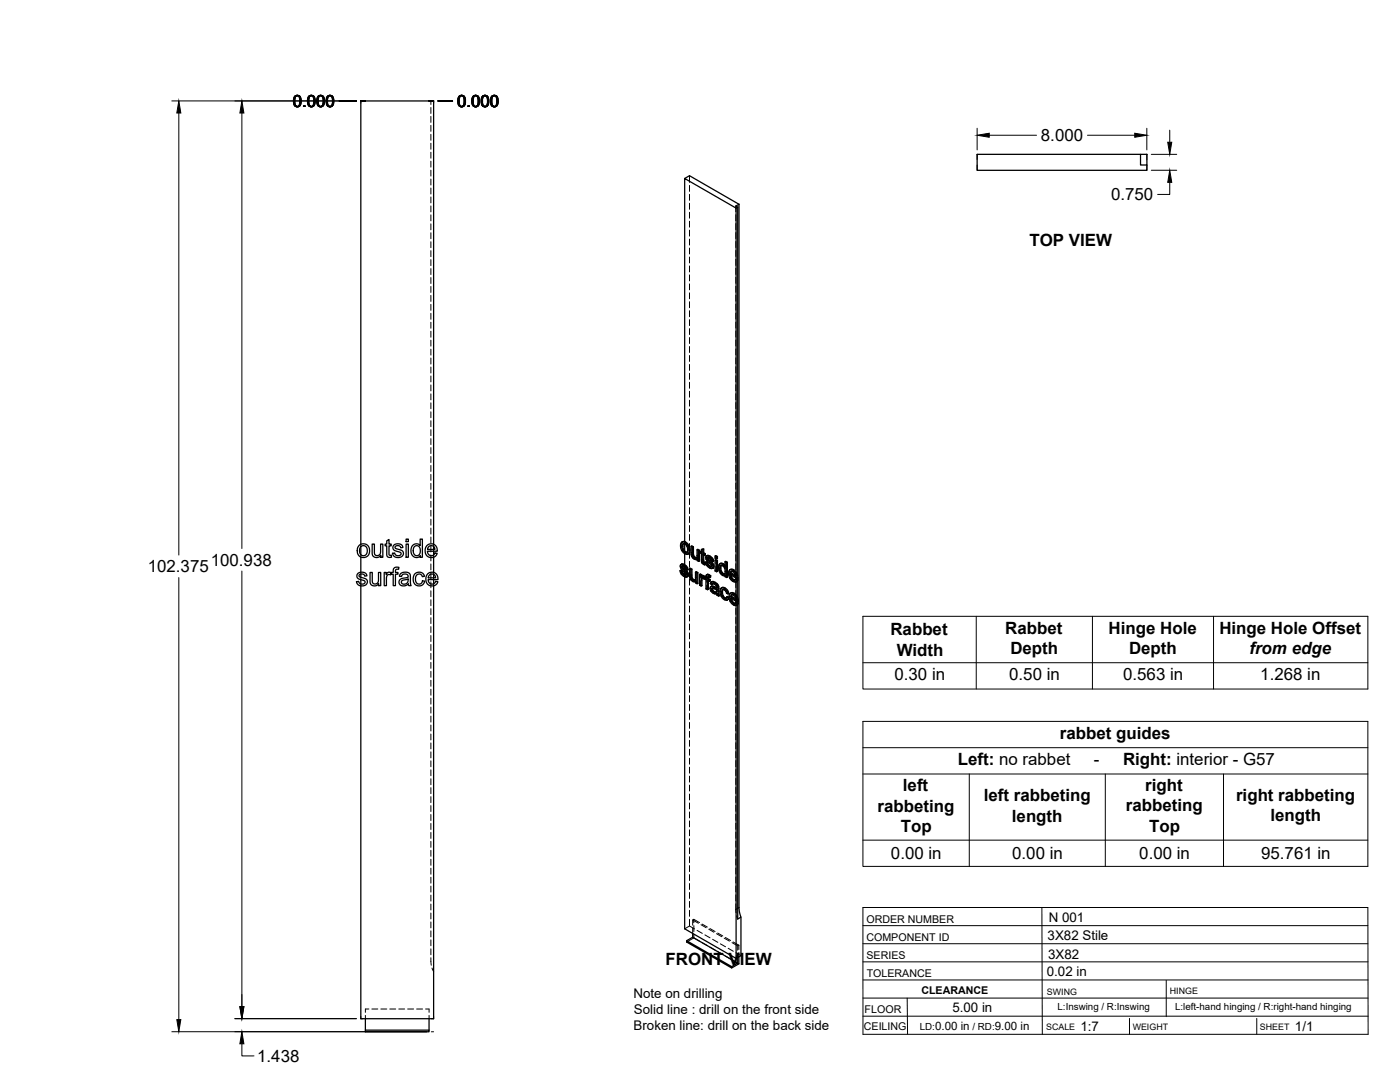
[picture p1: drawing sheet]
<svg xmlns="http://www.w3.org/2000/svg" width="559mm" height="432mm" viewBox="0 0 559 432" stroke-linecap="round" stroke-linejoin="round" font-family="sans-serif">
<!-- layer: Visible -->
<g fill="none" stroke="#000" stroke-width=".51">
<path d="M273.3 71.2l1.9-1.1 19.8 11.4M455.2 61.6h2.6v4.2h-2.6zM455.2 61.6h-65.2v6.4h67.8v-2.2M293.8 83.1l-20.5-11.9v144.9M293.8 83.1v145.2M294.4 82.7v147M294.4 82.7l-.6 .4M295 81.5v280.7l.7 3.8-1.3 .8v-125.5M295 81.5l-1.3 .7 .7 .5M143.4 217.6a2.64 2.64 0 0 1 4.1 2.1 2.64 2.64 0 0 1-3.9 2.3 3.2 3.2 0 0 1-.2-4.4zM143.9 218.2l.6-.4h.9l1 .8 .1 2-.8 1.1h-1.2l-.7-.6-.3-1.5zM144 218.2v3.2"/>
<path d="M148.5 217.1h.9v2.9a1.32 1.32 0 0 0 1.4 1.8 1.32 1.32 0 0 0 1.1-1.9v-2.8h.9v5.3h-.8v-.8a1.86 1.86 0 0 1-2.2 .9 1.86 1.86 0 0 1-1.3-2.1zM154.4 215.8l.9-.5v1.8h.8v.7h-.8v3.3a.55 .55 0 0 0 .3 .5 .55 .55 0 0 0 .5 0l.2 .8-.7 .1a1.16 1.16 0 0 1-1.2-1.6v-3.1h-.7v-.7h.7zM157.1 217.7l1.6-.7a1.73 1.73 0 0 1 2.1 1.5l-.8 .1a1.13 1.13 0 0 0-1.2-.9 1.13 1.13 0 0 0-1.1 1l1.2 .5a2.18 2.18 0 0 1 2.1 1.3 2.19 2.19 0 0 1-1.9 2 2.19 2.19 0 0 1-2.4-1.5l.8-.3a1.21 1.21 0 0 0 1.3 1.2 1.21 1.21 0 0 0 1.2-1.3l-.8-.4a2.63 2.63 0 0 1-2.3-1.2zM162.1 217.1h.9v5.3h-.9zM162.1 215.1h.9v1.1h-.9zM164.7 217.7a1.96 1.96 0 0 1 3 0v-2.6h.9v7.3h-.9v-.7a2.16 2.16 0 0 1-2.6 .5 2.16 2.16 0 0 1-1.1-2.4zM165.3 218.2l.5-.4a2.03 2.03 0 0 1 2 1.4 2.03 2.03 0 0 1-.6 2.3l-.3 .2a1.95 1.95 0 0 1-1.9-1 1.95 1.95 0 0 1 .2-2.2zM170.4 217.7a2.47 2.47 0 0 1 2.9-.4 2.47 2.47 0 0 1 1.2 2.7h-3.9l.2 .9a1.48 1.48 0 0 0 1.4 .9 1.48 1.48 0 0 0 1.4-1.1l.9 .1-.3 .7a2.64 2.64 0 0 1-3.7 .4 2.64 2.64 0 0 1-.4-3.7zM171.1 218.2l.8-.4a1.43 1.43 0 0 1 1.7 1.5h-2.9zM173.1 217.2v-176.9h-29.1v176.9M173.1 218.1v1.2M173.1 220v1.5"/>
<path d="M272.2 216.3l.8-.2 .7 .2zM272.2 216.3l-.5 .7-.1 1.2 .5 1.5 .7 .9a1.35 1.35 0 0 0 2.1 .3M272.3 218.1l.3 1.4M272.6 219.5l.3-.1 .8 .8-.3 .2zM272.8 217l-.2 .9M272.9 219.4l-.3-1.5-.3 .2v-.3l.3-.7 .4-.1 1 .7 .4 1.3-.2 1.4h-.8M273.3 217.1v2.8M273.4 216.5l1 1a1.84 1.84 0 0 1 1 2M273.7 216.3l1.2 1.3M274.6 217.8l.5 1.9 .3-.2-.2 1.2M275.1 219.7l-.2 1.2 .3-.2-.6 .4M275.8 218l.7 .4 .3-.2v3.2"/>
<path d="M276.5 218.4v3h.3l.3 .6M276.8 218.2l-.7-.4-.3 .2 .1 3.6 .9 1.3a1.02 1.02 0 0 0 1.5 .2M278.2 219.4l.6 .4 .4-.2v4.3l-.4 .1v-4.2M279.2 219.6l-.7-.4-.3 .2-.1 3.1M280 219.3l.9-.2v1.5M280.6 219.2v1.5l.3-.1 .6 .3M280.9 219.1l-.9 .2v1.1l-.5-.3M142.8 228.9l1.4-.6a1.81 1.81 0 0 1 2.3 1.5l-.9 .1a1.14 1.14 0 0 0-1.1-.9 1.14 1.14 0 0 0-1.2 1l.8 .4a3 3 0 0 1 2.4 1.2 2.16 2.16 0 0 1-1.4 2.2 2.16 2.16 0 0 1-2.5-.8l-.3-.8 .9-.2a1.21 1.21 0 0 0 1.2 1.2 1.21 1.21 0 0 0 1.2-1.3l-.8-.4a2.62 2.62 0 0 1-2.3-1.2v-.7zM144 222.3v6.1M144 229.1v1.3M144 231.4v1.6M147.7 228.5h.9v2.9a1.32 1.32 0 0 0 1.3 1.7 1.32 1.32 0 0 0 1.2-1.8v-2.8h.9v5.2h-.8v-.8a1.86 1.86 0 0 1-2.3 .9 1.86 1.86 0 0 1-1.2-2.1z"/>
<path d="M153.4 228.5h.7v.8a1.27 1.27 0 0 1 2-.7l.9-.1v-.6a1.51 1.51 0 0 1 .6-1.5 1.51 1.51 0 0 1 1.6 0l-.1 .8a.81 .81 0 0 0-.9 0 .81 .81 0 0 0-.4 .8v.5h1.1v.7h-1.1v4.5h-.8v-4.5h-.9v-.5l-.2 .7-.3-.1a1.18 1.18 0 0 0-1.2 .4 1.18 1.18 0 0 0-.2 1.3v2.7h-.8zM159.8 229l1.7-.7 1.2 .2 .8 .4 .6 4.8h-.9l-.2-.6a2.02 2.02 0 0 1-2.2 .8 2.02 2.02 0 0 1-1.5-1.8l.8-1.1 1.8-.4a.78 .78 0 0 0 1-.8 .78 .78 0 0 0-1-.7 1.27 1.27 0 0 0-1.6 1l-.9-.1zM160.3 231.9l1.7-.6a.49 .49 0 0 1 .7-.2 .49 .49 0 0 1 .2 .7v.1a1.36 1.36 0 0 1-1.2 1.2 1.36 1.36 0 0 1-1.5-1zM165.5 229.1a2.24 2.24 0 0 1 3.9 .9l-.8 .1a1.47 1.47 0 0 0-2-.8 1.47 1.47 0 0 0-.8 2l.2 1 .6 .7a1.33 1.33 0 0 0 2-1.2l.9 .1-.4 1a2.41 2.41 0 0 1-3 .6 2.41 2.41 0 0 1-1.2-2.8zM170.6 229.1a2.47 2.47 0 0 1 3-.5 2.47 2.47 0 0 1 1.2 2.7h-3.9l.2 .9a1.47 1.47 0 0 0 1.4 .9 1.47 1.47 0 0 0 1.4-1.1l.9 .1a2.57 2.57 0 0 1-3.5 1.5 2.57 2.57 0 0 1-1.2-3.6zM171.4 229.5l.7-.4a1.41 1.41 0 0 1 1.8 1.5h-3zM173.1 222.4v6M173.1 229.2v1.4M173.1 231.3v1.7M173.1 233.8v172.7h-29.1v-172.7M271.4 227.8l.6 .2M271.9 225.2l1.3 .1"/>
<path d="M272 228l.4-.2 .2 .8-.3 .2zM272.1 226.2l.7 .5M272.2 226.5l1.1 .7M272.2 225.1l-.4 .2M272.3 228.8l.7 .6h.8M272.3 225.3l.6 .2 .3-.2 .8 .6M272.4 227.8l-.7-.2-.3 .2 .5 1.3 .8 .8a1.23 1.23 0 0 0 1.6 .2M272.4 226.8l1.5 1.4 .3-.2 .5 .7M272.5 225.9l-.1 .1M272.5 226.3l-.3-.3 .9 .2 .6 1.1 .6 .2M272.6 225.1l-.9 .3-.2 .8 .4 .9 1.8 1.6-.1 .9M272.9 225.5l.7 .6 .4-.2 .4 .7"/>
<path d="M273 229.4l.6 .2M273.3 230.2v140.5l20.5 11.8 1.9-1.1v-15.4M273.3 228.4v.9l-.7-.7M273.3 220.9v4.5M273.3 226.4v.7M273.3 227.2l.9 .8M273.6 226.1l.5 .7 .3-.2 .3 .8-.4 .1-.2-.7M273.7 220.2l.5 .1M273.7 229.6h-.1M273.9 228.2l.4 .6 .4-.1 .1 .7M274.3 228.8l.2 .8 .3-.2-.2 .6M274.5 229.6l-.2 .5 .3-.1-.4 .3"/>
<path d="M275.2 226.9l.7 .4 .3-.2v3.2M275.9 227.3v3.2l.3-.2 .3 .6M275.9 230.5l.2 .6 .4-.2 .4 .4M276.1 231.1l.5 .4h.9M276.2 227.1l-.7-.3-.3 .1 .1 3.6 .9 1.3a1.02 1.02 0 0 0 1.5 .2M276.5 221.6l.3 .6 .3-.2 .4 .4M276.6 231.5l.6 .1M276.8 222.2l.4 .4 .9-.1M277.2 222.6l.5 .1M277.5 231.5l-.3 .1M277.6 228.3l.6 .4 .4-.2v4.3l-.4 .2v-4.3M277.7 232v.6l.5 .4"/>
<path d="M277.7 232.1l-.2 .1M278 222.6l-.3 .1M278.1 222.5l-.4 .2M278.3 223.1v.6l.5 .3M278.3 223.1l-.3 .2M278.6 228.5l-.7-.4-.3 .2v2.7l-.4 .6M279.2 229.2l.6 .4 .3-.2v.5l.4-.2M279.8 229.6v.6l.7-.5h.4M280 230.9l.2 2.8-.4 .2v-2.3M280 220l-.5 .1v.6l.5 .3v3.3l.7 .9 .6 .3 .3-.2-.1-.7h-.6M280.1 229.4l-.6-.4-.3 .2v4.3l.6 .4M280.2 229.8l.7-.1 .6 .5"/>
<path d="M280.3 230.6v.1M280.6 220.7l.6 .4 .3-.2v.6l-.3 .2v-.6M280.6 229.9l.6 .5M280.6 224.3l.6 .2M280.7 224.5l.8 .1M280.9 221.5v2.6M281 231.1l-.8-.5-.2 .3 .3-.2-.1 .8M281 231.1l.2-.5v.3l.6 .4v3.7l.6 .4M281.2 221.7l-.6-.4v2.9l.4 .1M281.2 224.8l.1 .7M281.2 231l-.2 .1M281.5 230.2l.3 .1"/>
<path d="M281.6 224.3l.6 .3M282.1 221.8l1.3 .1M282.2 229.4h.9l.6 .4M282.2 224.6l.3-.2 .3 .8-.3 .2zM282.3 222.8l.6 .4M282.4 223.1l.2 .3a1.59 1.59 0 0 1 1.7 1.1l.1 .1M282.4 231.1l.7 .4 .3-.2v.6l-.3 .2v-.6M282.4 221.7l-.4 .2M282.5 229.2l-.5 .2M282.5 225.4l.6 .6h.9M282.5 221.8l.5 .3 .4-.2 .7 .6M282.5 224.4l-.6-.2-.3 .1 .4 1.4 .9 .8a1.24 1.24 0 0 0 1.6 .2"/>
<path d="M282.6 223.4l1.5 1.4 .3-.2 .4 .7M282.6 222.5v.1M282.7 222.9l-.1-.3-.3 .2 .1-.3 1 .4 .5 1 .6 .2M282.7 231.8v3.4l-.3 .2v-3.8l.7 .5M282.7 230.2v.7M282.8 229.6l.6 .4 .3-.2-.4 .7 .1-.5M282.8 225.2l.7 .6M282.8 221.7l-.9 .2-.2 .9 .4 .9 1.8 1.8-.1 .7M283 222.1l.8 .6 .3-.2 .5 .7M283.1 229.4l-.6-.2-.5 .2-.2 1.3-.6-.3 .3-.2M283.1 226l.7 .2M283.3 230.5a.46 .46 0 0 0-.5-.4 .46 .46 0 0 0-.4 .6v.4l.3-.2 .7 .4"/>
<path d="M283.8 222.7l.5 .7 .3-.2 .2 .7-.3 .2-.2-.7M283.8 234.1l.8-.2 1.4 .5M283.9 226.2h-.1M284.1 235.2l.2 .6 .3-.2 .5 .5M284.1 224.8l.4 .6 .3-.1 .2 .7M284.2 234.9l-.1 .3 .3-.2 .2 .6M284.2 233.9l-.5 .2M284.3 235.8l.5 .5h1h-1M284.3 234.8l-.1 .1M284.3 232.2l.9 .4 .3-.2 .8 .6M284.4 234.8l.8 .3a.73 .73 0 0 1 .8 .6 .73 .73 0 0 1-.5 .8M284.4 234.8l-.2 .1"/>
<path d="M284.4 234.8v.2M284.5 225.4l.1 .7 .4-.1-.2 .5M284.5 232.9l-.4 .5a1.05 1.05 0 0 1 1.2-.3 1.05 1.05 0 0 1 .7 1v.6l-1.7-.6M284.6 233.9l-.9 .2-.3 1 .7 1.2 1 .7a.69 .69 0 0 1 1.1 .5l.6 .4M284.6 226.1l-.1 .6 .3-.2-.5 .3M284.6 232.1l-.7 .2M285.2 232.6l.8 .6 .3-.2 .4 .5M285.4 223.5l.3-.1 .7 .3-.4 .2zM285.4 221.9l.3-.2 .7 .4-.4 .2zM285.4 223.5v4.3l.6 .4M285.4 221.9v.8l.6 .4M285.5 232.4l-.9-.3-.8 .2-.3 .6 .6 .5"/>
<path d="M286 233.2l.4 .5 .3-.2 .2 .6M286.4 223.7v4.3l-.4 .2v-4.3M286.4 222.1v.8l-.4 .2v-.8M286.4 233.7l.2 .6 .3-.2 .1 3M286.6 234.3l.1 3 .3-.2 .1 .6-.3 .2-.1-.6M287.4 226.8l.3 1.5M287.5 224.9h1.2l.6 .5M287.7 225.8l1 .2 .6 1.2v1.6l-.3 .4-.6-.1M287.7 225.8l-.3 1 .3-.1 .3 1.4M287.7 228.3l.3-.2 .8 .8-.5 .1zM287.8 225.7l-.1 .1M287.8 224.7l-.5 .3"/>
<path d="M288 225.7l-.3 1M288.1 236.5a1.27 1.27 0 0 0 .8 1.5l.5 .5M288.2 234.6l.9 .2 .3-.2 1 1M288.3 237.9l.8 .8h.8M288.4 225.1l.5 .5h.5M288.5 234.4l-.6 .3M288.6 235.3l-.2 1M288.7 224.9l-.9-.2-.4 .3a2.99 2.99 0 0 0 1.9 4.7l.1-.1M288.8 228.9l.4 .1M289.1 234.8l1 1 .3-.2 .5 1.3-.3 .1-.5-1.2M289.4 224.2l.6 .3 .3-.1v5.9l-.3 .2v-6M289.4 234.6l-.9-.2-.7 .3-.4 .8v1.1l1 2.1 1 .8h.7"/>
<path d="M289.4 229.6v.5l.6 .4M289.4 229.6l-.2 .2M290 238.2l.6 .4M290.3 224.4l-.6-.4-.3 .2v2.1l-.5-.7M290.6 237l-.6-.2-.7-1.3a.77 .77 0 0 0-1.1 0 .77 .77 0 0 0-.1 1l.3-.2 .3 1.4M290.6 238.6l.4-.2-.2 .6-.7 .5zM291 238.4l-.7-.4-.3 .2a.57 .57 0 0 1-.3 .6 .57 .57 0 0 1-.6-.1M291.3 227.4l.8-.1a1.99 1.99 0 0 1 1.9 1.3M291.5 228.8l2 1.2-.7-1.7a.71 .71 0 0 0-.8-.3 .71 .71 0 0 0-.5 .8l.3-.2 1.7 1M291.5 236.8l.7-.1a2.13 2.13 0 0 1 2.1 1.3M291.7 238.1l2 1.2-.7-1.6a.71 .71 0 0 0-.8-.3 .71 .71 0 0 0-.5 .7l.3-.1 1.7 .9M291.8 229.6l.3 .8"/>
<path d="M291.8 230.6l.7 .9 .9-.1M292 228l-.2 .6M292 240l.8 .8h.8M292 238.9l.3 .9M292.2 237.4l-.2 .6M292.5 227.5l1 1a1.88 1.88 0 0 1 1 2.1M292.5 231.5l.6 .1M292.7 236.9l1.2 1.3 .4-.2 .4 1.9M292.8 227.4l-1.1-.2-.6 .4-.3 .7 .3 2 1.1 1.5a1.13 1.13 0 0 0 1 .5 1.13 1.13 0 0 0 1-.7l.3-.2M293 236.7l-.9-.2-.8 .5-.3 1.9 1.1 2.1 1.1 .6 .6 .1M293.3 231.5l-.2 .1M293.5 231.1l.7 .5"/>
<path d="M293.7 228.8l.5 1.9 .3-.1-.3 .1M293.8 230.7v.3M293.8 240v.5l.6 .5M293.9 238.2l.5 1.9 .3-.2-.3 .2M294.2 230.9l-2.8-1.6 .4 1.3 .3-.2 .8 .9M294.4 230.8v.6M294.4 231.6v6.9M294.5 231.4l-.7 .8v5.2M294.5 231.4l-.6-.5-.8 .7M292.8 240.8l.5 .1M293.5 240.9h-.2M293.8 241.7v140.8"/>
<path d="M294.4 240.3l-2.8-1.6 .4 1.3 .3-.2 .8 .8M294.4 240.3v.3M294.7 240.8l-.7 .8M294.7 240.8l-.9 .9M294.7 240.8l-.7-.5-.7 .6M276.5 372.5v1.5l-2.4 1.4v.5l17.9 10.4v-.5l-17.9-10.4M276.5 374l17.9 10.4-2.4 1.4M294.4 382.1v2.3M294.9 381.8v2.8l-2.9 1.7M145.8 406.5v5.3h25.5v-.7h-25.5M171.3 406.5v4.6"/>
</g>
<!-- layer: Hidden -->
<g fill="none" stroke="#000" stroke-width=".4">
<path d="M172 40.3v1.4M172 42.9v2.4M172 46.5v2.4M172 50v2.4M172 53.6v2.4M172 57.2v2.4M172 60.7v2.4M172 64.3v2.4M172 67.9v2.4M172 71.5v2.4M172 75v2.4M172 78.6v2.4"/>
<path d="M275.2 70.1v2.7M275.2 74v2.4M275.2 77.6v2.3M172 82.2v2.4M172 85.7v2.4M172 89.3v2.4M172 92.9v2.4M172 96.5v2.3M275.2 81.1v2.4M275.2 84.7v2.4M275.2 88.3v2.4M275.2 91.8v2.4"/>
<path d="M275.2 95.4v2.4M275.2 99v2.4M293.7 82.2v2.3M293.7 85.7v2.4M293.7 89.2v2.4M293.7 92.8v2.4M293.7 96.4v2.4M293.7 100v2.3M172 100v2.4M172 103.6v2.4M172 107.2v2.4M172 110.8v2.3"/>
<path d="M172 114.3v2.4M172 117.9v2.4M275.2 102.6v2.3M275.2 106.1v2.4M275.2 109.7v2.4M275.2 113.3v2.4M275.2 116.9v2.3M293.7 103.5v2.4M293.7 107.1v2.4M293.7 110.7v2.4M293.7 114.3v2.3M293.7 117.8v2.4"/>
<path d="M172 121.5v2.3M172 125.1v2.3M172 128.6v2.4M172 132.2v2.4M172 135.8v2.3M172 139.3v2.4M275.2 120.4v2.4M275.2 124v2.4M275.2 127.6v2.3M275.2 131.1v2.4M275.2 134.7v2.4M275.2 138.3v2.4"/>
<path d="M293.7 121.4v2.4M293.7 125v2.3M293.7 128.5v2.4M293.7 132.1v2.4M293.7 135.7v2.4M293.7 139.3v2.3M172 142.9v2.4M172 146.5v2.4M172 150.1v2.3M172 153.6v2.4M172 157.2v2.4M275.2 141.9v2.3"/>
<path d="M275.2 145.4v2.4M275.2 149v2.4M275.2 152.6v2.4M275.2 156.1v2.4M275.2 159.7v2.4M293.7 142.8v2.4M293.7 146.4v2.4M293.7 150v2.4M293.7 153.5v2.4M293.7 157.1v2.4M172 160.8v2.3M172 164.3v2.4"/>
<path d="M172 167.9v2.4M172 171.5v2.4M172 175v2.4M172 178.6v2.4M275.2 163.3v2.4M275.2 166.9v2.3M275.2 170.4v2.4M275.2 174v2.4M275.2 177.6v2.4M293.7 160.7v2.4M293.7 164.3v2.3M293.7 167.8v2.4"/>
<path d="M293.7 171.4v2.4M293.7 175v2.4M293.7 178.5v2.4M172 182.2v2.4M172 185.8v2.4M172 189.3v2.4M172 192.9v2.4M172 196.5v2.4M275.2 181.1v2.4M275.2 184.7v2.4M275.2 188.3v2.4M275.2 191.9v2.3"/>
<path d="M275.2 195.4v2.4M275.2 199v2.4M293.7 182.1v2.4M293.7 185.7v2.4M293.7 189.3v2.3M293.7 192.8v2.4M293.7 196.4v2.4M293.7 200v2.4M144 217.2v1M172 200v2.4M172 203.6v2.4M172 207.2v2.4"/>
<path d="M172 210.8v2.3M172 214.3v2.4M172 217.9v2.4M173.1 217.2v.9M173.1 219.3v.7M271.9 217.6l.5 1.9-.3 .2M272.4 219.5l1.3 1.3-.3 .2M272.5 216.1l-.9 1.6M272.8 217l-.2 .1M272.9 216.9h.8l-.3 .2M273.3 216.1v1M273.3 219.9v1"/>
<path d="M273.7 216.9l.8 .9-.4 .2M274.5 217.8l.3 1.4-.4 .2M274.8 219.2l-.1 .7-.5 .5M275.2 202.6v2.4M275.2 206.1v2.4M275.2 209.7v2.4M275.2 213.3v2.4M275.2 216.9v2.3M276.1 217.8l.1 3.4-.3 .2M278.5 219.2v2.7l-.4 .6M279.8 219.9v.6l-.3 .2M280.3 219.1v1.1l-.3 .2"/>
<path d="M293.7 203.5v2.4M293.7 207.1v2.4M293.7 210.7v2.4M293.7 214.3v2.3M293.7 217.8v2.4M144 221.4v.9M144 228.4v.7M144 230.4v1M144 233v.8M172 221.5v2.4M172 225v2.4M172 228.6v2.4"/>
<path d="M172 232.2v2.4M172 235.8v2.3M172 239.3v2.4M173.1 221.5v.9M173.1 228.4v.8M173.1 230.6v.7M173.1 233v.8M271.7 227.6l.5 1.3-.3 .2M271.8 225.8l.2 .6-.3 .2M271.9 225.3l-.4 .6M272 226.4l.4 .7-.3 .1M272.1 225.1l-.5 .4"/>
<path d="M272.2 228.9l1.1 1-.3 .1M272.3 225.9l.3-.2-.1 .2M272.4 227.1l1.6 1.5-.3 .1M272.6 225.8l-.4 .2M272.6 225.7l.6 .2-.3 .2M273.2 225.9l.6 .5-.3 .2M273.3 225.4v1M273.3 227.1v1.3M273.3 229.2v1M273.3 229.9l.8 .2-.3 .2M273.7 220.8l.9 .3-.3 .2M273.8 226.4l.2 .7-.3 .2"/>
<path d="M274 229.4h-.2M274 228.6l.2 .5-.4 .2M274 229.4l-.3 .2 .3-.2M274 227.1l.7 .3M274.2 229.1l-.2 .3M274.5 230.1h-.4M274.5 220.3h-.3M274.9 221l-.3 .1M275.2 220.4v2.4M275.2 224v2.4M275.2 227.6v2.4M275.2 231.2v2.3"/>
<path d="M275.2 234.7v2.4M275.2 238.3v2.4M275.5 226.8l.1 3.3-.3 .2M275.6 230.1l.2 .7-.3 .1M275.8 230.8l.4 .6-.3 .2M276.2 221.2l.2 .6-.3 .2M276.2 231.4l.6 .5-.3 .2M276.4 221.8l.4 .7-.3 .2M276.8 222.5l.6 .5-.3 .1M276.8 231.9l.8 .2 .4-.3-.2 .2M277.4 223l.8 .2 .4-.3-.2 .2M277.5 231.5h.1"/>
<path d="M277.7 231.4l-.4 .2M277.8 231.2l-.3 .3M277.9 228.1v2.7l-.4 .6M278 231.8v.7l-.3 .1M278 232.5l.6 .3M278.1 222.5h.1M278.1 222.5l-.1 .1M278.3 222.5l-.4 .2M278.4 222.3l-.3 .2M278.6 222.9v.6l-.3 .2M278.6 223.5l.6 .4M279.5 231.8v1.5l-.3 .2"/>
<path d="M279.5 233.3l.7 .4M279.5 229v1.6M279.8 220.5l.5 .3-.3 .2M280 220l.3 .2M280.1 229.9v.1M280.2 230.6l.3-.2-.2 .2M280.3 220.8v3.4l-.3 .1M280.3 224.2l.3 .4-.3 .2M280.4 229.7l-.6 .5M280.4 230.4l-.3 .2M280.5 230.4l.4 .1-.3 .2M280.6 221.3l.3-.2v.4"/>
<path d="M280.6 224.6l.5 .5-.3 .2M280.9 230.5l.4 .4M280.9 221.1l.6 .4M281.1 225.1l.5 .2M281.2 230.6l.3-.2-.2 .5M281.3 230.9l-.1 .1M281.5 230.8l.6 .3-.3 .2M281.5 230.4l-.3 .5M281.5 230.3l-.3 .2M281.8 230.3l.3 .2M281.9 224.2l.5 1.3-.4 .2M282 222.4l.1 .6-.3 .2"/>
<path d="M282.1 233.6v1.2l-.3 .2M282.1 234.8l.6 .4M282.1 231.1v1.2M282.1 221.9l-.4 .6M282.1 223l.4 .6-.3 .2M282.2 229.4l-.1 1.1-.3 .2M282.3 221.7l-.5 .4M282.3 229.2l-.5 .4M282.4 231.6l.3-.2v.4M282.4 225.5l1.1 1-.3 .1M282.5 222.5l.3-.2-.2 .2M282.5 230.2l.3-.2-.1 .2"/>
<path d="M282.5 223.6l1.6 1.6-.3 .1M282.7 231.4l.7 .5M282.7 222.4l-.3 .1M282.8 222.3l.6 .2-.3 .2M282.8 230l.4 .1-.3 .2M283.2 230.1l.4 .3M283.4 222.5l.6 .5-.3 .2M283.5 226.5l.8 .2-.3 .2M283.7 234.6l.4 1.1-.4 .2M283.8 232.7l.6 .5M283.8 234.1l-.4 .7M284 223l.2 .7-.3 .2"/>
<path d="M284 234l-.5 .3M284.1 235.7l.9 .9-.3 .2M284.1 232.2l-.6 .7M284.1 226h-.1M284.1 226l-.2 .2M284.1 225.2l.2 .5-.3 .1M284.2 226l-.4 .2M284.2 232.1l-.4 .2M284.2 223.7l.6 .2M284.3 225.7l-.2 .3M284.4 232.9l.4-.2-.3 .2M284.5 234.7l.2-.1z"/>
<path d="M284.5 234.7l-.2 .1M284.6 234.6l-.4 .2M284.6 226.7h-.3M284.7 234.6l1.6 .5-.3 .2M284.8 232.7l.6 .2-.3 .2M285 236.6l.7 .2-.3 .2M285.4 232.9l.7 .7-.3 .2M285.7 236.8l.7-.1-.4 .2M285.7 226.1v1.5l-.3 .2M285.7 221.7v.9l-.3 .1M285.7 227.6l.7 .4M285.7 223.4v1.5"/>
<path d="M285.7 222.6l.7 .3M286 234.4l.3 .1M286 236.2l-.3 .2M286.1 233.6l.2 .7-.3 .2M286.2 236l-.4 .3M286.3 235.1l-.1 .8-.3 .3M286.3 234.3l-.3 .4M286.4 236.7l.1 .6-.3 .2M286.5 237.3l.6 .4M287.1 226.3l.2 1.3-.3 .2M287.3 225.2l-.2 1.1-.3 .2M287.3 227.6l.6 1.1-.4 .2"/>
<path d="M287.6 224.9l-.6 .5M287.7 235.9l.5 1.9-.3 .2M287.9 228.7l.8 .7-.3 .2M287.9 234.8l-.2 1.1-.3 .2M288 225.6h.7l-.3 .2M288 225.6v.1M288.1 225.6l-.3 .1 .2-.1M288.2 237.8l1.2 1.3-.3 .2M288.2 234.5l-.6 .5M288.6 235.3l-.2 .1M288.7 235.2h.8l-.4 .2M288.7 229.4l.6 .2 .4-.2-.2 .2"/>
<path d="M288.7 225.6l.8 .8-.4 .2M289.4 225.6l.3 .5M289.4 239.1l1 .2M289.5 235.2l.5 .6-.3 .2M289.5 228.9l-.3 .1M289.5 226.4l.3 1.5-.4 .2M289.7 224v2.1l-.3 .2M289.7 229.4v.6l-.3 .1M289.7 230l.6 .3M289.8 227.9l-.2 .8-.5 .4M290 235.8l.3 .8-.3 .2M290 238.6l-.1 .1"/>
<path d="M290.3 236.6l.6 .3M290.3 238l-.6 .8M291.1 228.6l.5 1.9-.3 .2M291.3 238l.5 1.9-.4 .2M291.4 229.3l.4-.1v.4M291.6 230.5l1.3 1.4-.4 .2M291.6 227.2l-.8 1.6M291.6 238.7l.4-.2v.4M291.8 229.2l2.7 1.6M291.8 239.9l1.3 1.3-.3 .2M291.8 236.6l-.8 1.6M292 238.5l2.7 1.6"/>
<path d="M292 228h-.2M292.1 227.9h.7l-.3 .2M292.2 237.4h-.2M292.3 237.2l.7 .1-.3 .2M292.8 227.9l.8 .9-.3 .2M292.9 231.9l1 .2-.3 .2M293 237.3l.8 .9-.3 .2M293.4 231.4h.1M293.5 229.6l.4 .2M293.6 231.4l-.3 .1 .2-.1M293.6 228.8l.3 1-.4 .2M293.7 221.4v2.4"/>
<path d="M293.7 225v2.4M293.7 228.6v2.3M293.7 232.1v2.4M293.7 235.7v2.4M293.7 239.3v2.3M293.7 238.9l.4 .2M293.8 238.2l.3 .9-.4 .2M293.8 228.3v2.4M293.8 231v1.2M293.8 237.4v2.6M293.9 230.9l-.4 .5M294.1 232l-.2 .1"/>
<path d="M294.4 229.7v1.1M294.4 231.4v.2M294.4 238.5v1.8M172 242.9v2.4M172 246.5v2.4M172 250.1v2.3M172 253.6v2.4M172 257.2v2.4M275.2 241.9v2.3M275.2 245.4v2.4M275.2 249v2.4M275.2 252.6v2.4"/>
<path d="M275.2 256.2v2.3M275.2 259.7v2.4M293.6 240.8h.1M293.7 242.8v2.4M293.7 246.4v2.4M293.7 250v2.3M293.7 253.6v2.3M293.7 257.1v2.4M293.8 240.7l-.1 .1M293.8 240.5v1.2l.3-.2-1-.3M294 240.3l-.3 .5M294.3 241.4l-.2 .1"/>
<path d="M294.4 240.6v.7M172 260.8v2.3M172 264.4v2.3M172 267.9v2.4M172 271.5v2.4M172 275.1v2.3M172 278.6v2.4M275.2 263.3v2.4M275.2 266.9v2.4M275.2 270.4v2.4M275.2 274v2.4M275.2 277.6v2.4"/>
<path d="M293.7 260.7v2.4M293.7 264.3v2.3M293.7 267.8v2.4M293.7 271.4v2.4M293.7 275v2.4M293.7 278.6v2.3M172 282.2v2.4M172 285.8v2.4M172 289.3v2.4M172 292.9v2.4M172 296.5v2.4M275.2 281.2v2.3"/>
<path d="M275.2 284.7v2.4M275.2 288.3v2.4M275.2 291.9v2.4M275.2 295.4v2.4M275.2 299v2.4M293.7 282.1v2.4M293.7 285.7v2.4M293.7 289.3v2.4M293.7 292.8v2.4M293.7 296.4v2.4M293.7 300v2.4M172 300.1v2.4"/>
<path d="M172 303.6v2.4M172 307.2v2.4M172 310.8v2.4M172 314.3v2.4M172 317.9v2.4M275.2 302.6v2.4M275.2 306.2v2.3M275.2 309.7v2.4M275.2 313.3v2.4M275.2 316.9v2.4M293.7 303.6v2.3M293.7 307.1v2.4"/>
<path d="M293.7 310.7v2.4M293.7 314.3v2.4M293.7 317.8v2.4M172 321.5v2.4M172 325.1v2.3M172 328.6v2.4M172 332.2v2.4M172 335.8v2.4M172 339.3v2.4M275.2 320.4v2.4M275.2 324v2.4M275.2 327.6v2.4"/>
<path d="M275.2 331.2v2.3M275.2 334.7v2.4M275.2 338.3v2.4M293.7 321.4v2.4M293.7 325v2.4M293.7 328.5v2.4M293.7 332.1v2.4M293.7 335.7v2.4M293.7 339.3v2.4M172 342.9v2.4M172 346.5v2.4M172 350.1v2.3"/>
<path d="M172 353.6v2.4M172 357.2v2.4M275.2 341.9v2.4M275.2 345.4v2.4M275.2 349v2.4M275.2 352.6v2.4M275.2 356.2v2.3M275.2 359.7v2.4M293.7 342.8v2.4M293.7 346.4v2.4M293.7 350v2.4M293.7 353.6v2.3"/>
<path d="M293.7 357.1v2.4M172 360.8v2.4M172 364.4v2.3M172 367.9v2.4M172 371.5v2.4M172 375.1v2.3M172 378.7v2.3M275.2 366.9v2.6l2 1.2M275.2 363.3v2.4M275.2 369.5l-1.9 1.2M276.5 370.4v2.1M276.5 367.1l2.3 1.3"/>
<path d="M276.9 368.2v-1.3l-.4 .2v2.1M276.9 374.3l-2.8 1.6M276.9 369.4v2.4M276.9 373v1.3M276.9 366.9l2.3 1.3M276.9 374.3l2.3 1.3M278.2 371.3l2.1 1.2M279.8 369l2.1 1.2M280.2 368.8l2.1 1.2M280.2 376.2l2.1 1.2M281.3 373.1l2.1 1.2M282.9 370.8l2 1.2"/>
<path d="M283.4 370.6l2 1.2M283.4 378l2 1.2M284.4 374.9l2.1 1.2M286 372.6l2.1 1.2M286.4 372.3l2.1 1.2M286.4 379.8l2.1 1.2M287.5 376.7l2.1 1.1M289.1 374.4l2 1.2M289.5 374.1l2.1 1.2M290.6 378.4l2.1 1.2M292.2 376.2l2.2 1.3 .5-.3M292.6 375.9l2.3 1.3"/>
<path d="M293.7 360.7l.1 3.6M294 365.5l.4 1.3M294.4 377.5v1.7M294.9 377.2v1.7M172 382.2l.1 3M172.4 386.3l.7 1.5M289.5 381.6l2.1 1.1M292.6 383.3l2.3 1.3M293.7 380.2l2 1.2M294.4 380.4v1.7M294.9 380.1v1.7M145.8 405.2v1.3"/>
<path d="M147.2 402.7h-1.4v1.3M148.4 402.7h2.4M152 402.7h2.4M155.6 402.7h2.3M159.2 402.7h2.3M162.7 402.7h2.4M166.3 402.7h2.4M169.9 402.7h1.4v1.3M171.3 405.2v1.3"/>
</g>
<!-- layer: Reference -->
<path d="M144 40.3h1.8zM144.9 40.3h-.9h1.8h-1.8v.9M171.3 40.3h1.8zM172.2 40.3h.9v.9M390 61.6v2.1M390 65.8v2.2M457.8 61.6v2.1M457.8 65.8v2.2M144 405.6v.9h.9M172.2 411.8h.9M173.1 405.6v.9h-.9" fill="none" stroke="#000" stroke-width=".4"/>
<!-- layer: Hidden Narrow -->
<path d="M273.3 228l-.3 .1M275.5 229.4l-.3 .2M276.1 220.5l-.3 .2M277.9 230.4l-.3 .2M278.5 221.5l-.3 .2M280.3 223.2l-.3 .2M282.1 230.1l-.3 .2M283.5 224.6l-.3 .1M285.3 234.8l-.4 .2M286.3 235.4l-.3 .1M294.4 362.5l-.7 .4" fill="none" stroke="#000" stroke-width=".4"/>
<!-- layer: Visible Narrow -->
<path d="M273.3 227.2l-.3 .2M276.2 229.5l-.3 .2M276.8 220.6l-.3 .2M280.9 223.6l-.3 .2M282.7 230.5l-.3 .2M283.5 223.8l-.3 .1M285.2 234.1l-.3 .2M286.9 234.8l-.3 .2M286.9 235.8l-.3 .2M295 362.2l-.6 .3" fill="none" stroke="#000" stroke-width=".4"/>
<!-- layer: Titleblock -->
<path d="M344.4 362.2h201.6l.1 50.6h-201.7zM344.4 376.6h201.6M344.4 369.4h201.6M415.9 362.2l.1 50.6M344.4 383.9h201.6M344.4 398.3h201.6M344.4 391.1h201.6M362.1 398.3l.1 14.4M465.5 391.3v14.4M344.4 405.5h201.7M450.8 406.4v6.4M501.6 406.4v6.4" fill="none" stroke="#000" stroke-width=".4"/>
<!-- layer: Custom Tables -->
<path d="M344.4 246h201.6v29h-201.6zM389.7 246v29M436 246v29M484.4 246v29M344.4 264.5h201.6M344.4 287.9h201.6v57.9h-201.6zM344.4 298.4h201.6M344.4 308.9h201.6M386.9 308.9v36.9M441.2 308.9v36.9M488.4 308.9v36.9M344.4 335.3h201.6" fill="none" stroke="#000" stroke-width=".4"/>
<!-- layer: FD_Dimensions -->
<g fill="none" stroke="#000" stroke-width=".4">
<path d="M68.6 40.3h73.7M71.4 45.1v176.4M96.5 45.1v173.8M174.8 40.3h5.9M390 51.2v8.6M394.8 54h18.9M434.1 54h18.8M457.8 51.2v8.6M466.9 51.9v4.9M459.5 61.6h10.2M459.5 67.9h10.2M466.9 72.8v4.8h-4.8"/>
<path d="M71.4 230.5v176.4M96.5 227.9v173.8M68.6 411.7h101.8M93.7 406.5h48.6M96.5 416.6v4.8h4.9"/>
</g>
<path d="M71.4 40.3l.8 4.8h-1.6zM96.5 40.3l.8 4.8h-1.6zM390 54l4.8-.8v1.6zM452.9 53.2l4.9 .8-4.9 .8zM466.1 56.8h1.6l-.8 4.8zM466.9 67.9l.8 4.9h-1.6zM70.6 406.9h1.6l-.8 4.8zM95.7 401.7h1.6l-.8 4.8zM96.5 411.7l.8 4.9h-1.6z" fill="#000" stroke="#000" stroke-width=".4"/>
<g font-size="6.7">
<text x="116.8" y="42.7">0.000</text>
<text x="182.4" y="42.7">0.000</text>
<text x="415.5" y="56.3">8.000</text>
<text x="443.5" y="80">0.750</text>
<text x="410.9" y="98.2">TOP VIEW</text>
<text x="84.1" y="225.8">100.938</text>
<text x="59" y="228.4">102.375</text>
<text x="355.4" y="253.6">Rabbet</text>
<text x="401.2" y="252.9">Rabbet</text>
<text x="442.5" y="252.9">Hinge Hole</text>
<text x="486.7" y="252.9">Hinge Hole Offset</text>
<text x="357.9" y="261.6">Width</text>
<text x="403.3" y="261">Depth</text>
<text x="450.6" y="261">Depth</text>
<text x="498.7" y="261">from edge</text>
<text x="357" y="271.4">0.30 in</text>
<text x="402.8" y="271.4">0.50 in</text>
<text x="448.3" y="271.4">0.563 in</text>
<text x="503" y="271.4">1.268 in</text>
<text x="423" y="294.8">rabbet guides</text>
<text x="382.3" y="305.4">Left: no rabbet</text>
<text x="436.6" y="305.4">-</text>
<text x="448.2" y="305.4">Right: interior - G57</text>
<text x="360.4" y="315.8">left</text>
<text x="457.1" y="315.8">right</text>
<text x="350.3" y="323.9">rabbeting</text>
<text x="392.7" y="319.8">left rabbeting</text>
<text x="449.4" y="323.8">rabbeting</text>
<text x="493.4" y="319.8">right rabbeting</text>
<text x="403.9" y="327.9">length</text>
<text x="507" y="327.8">length</text>
<text x="359.5" y="331.9">Top</text>
<text x="458.6" y="331.9">Top</text>
<text x="355.6" y="342.9">0.00 in</text>
<text x="404" y="342.9">0.00 in</text>
<text x="454.7" y="342.9">0.00 in</text>
<text x="503.4" y="342.9">95.761 in</text>
<text x="265.7" y="385.2">FRONT VIEW</text>
<text x="102.7" y="423.8">1.438</text>
</g>
<g font-size="5.3">
<text x="418.6" y="368">N 001</text>
<text x="418.1" y="375.1">3X82 Stile</text>
<text x="418.3" y="382.5">3X82</text>
<text x="417.8" y="389.5">0.02 in</text>
<text x="252.9" y="398.4">Note on drilling</text>
<text x="253" y="404.9">Solid line : drill on the front side</text>
<text x="380.1" y="404">5.00 in</text>
<text x="252.9" y="411.2">Broken line: drill on the back side</text>
<text x="431.3" y="411.5">1:7</text>
<text x="516.9" y="411.5">1/1</text>
</g>
<g font-size="4.6">
<text x="373.2" y="411.2">0.00 in</text>
<text x="397" y="411.2">9.00 in</text>
</g>
<g font-size="4.3">
<text x="345.8" y="368.4">ORDER NUMBER</text>
<text x="345.8" y="375.5">COMPONENT ID</text>
<text x="345.8" y="382.7">SERIES</text>
<text x="345.9" y="389.9">TOLERANCE</text>
<text x="367.7" y="396.7">CLEARANCE</text>
<text x="345.1" y="404.3">FLOOR</text>
<text x="344.8" y="411.1">CEILING</text>
</g>
<g font-size="3.9">
<text x="422.1" y="403.1">L:Inswing / R:Inswing</text>
<text x="469" y="403.1">L:left-hand hinging / R:right-hand hinging</text>
<text x="367.1" y="411.2">LD:</text>
<text x="388.2" y="411.2">/ RD:</text>
</g>
<g font-size="3.5">
<text x="417.9" y="397">SWING</text>
<text x="466.9" y="396.9">HINGE</text>
<text x="417.5" y="410.9">SCALE</text>
<text x="452.1" y="410.9">WEIGHT</text>
<text x="502.9" y="410.9">SHEET</text>
</g>
</svg>
